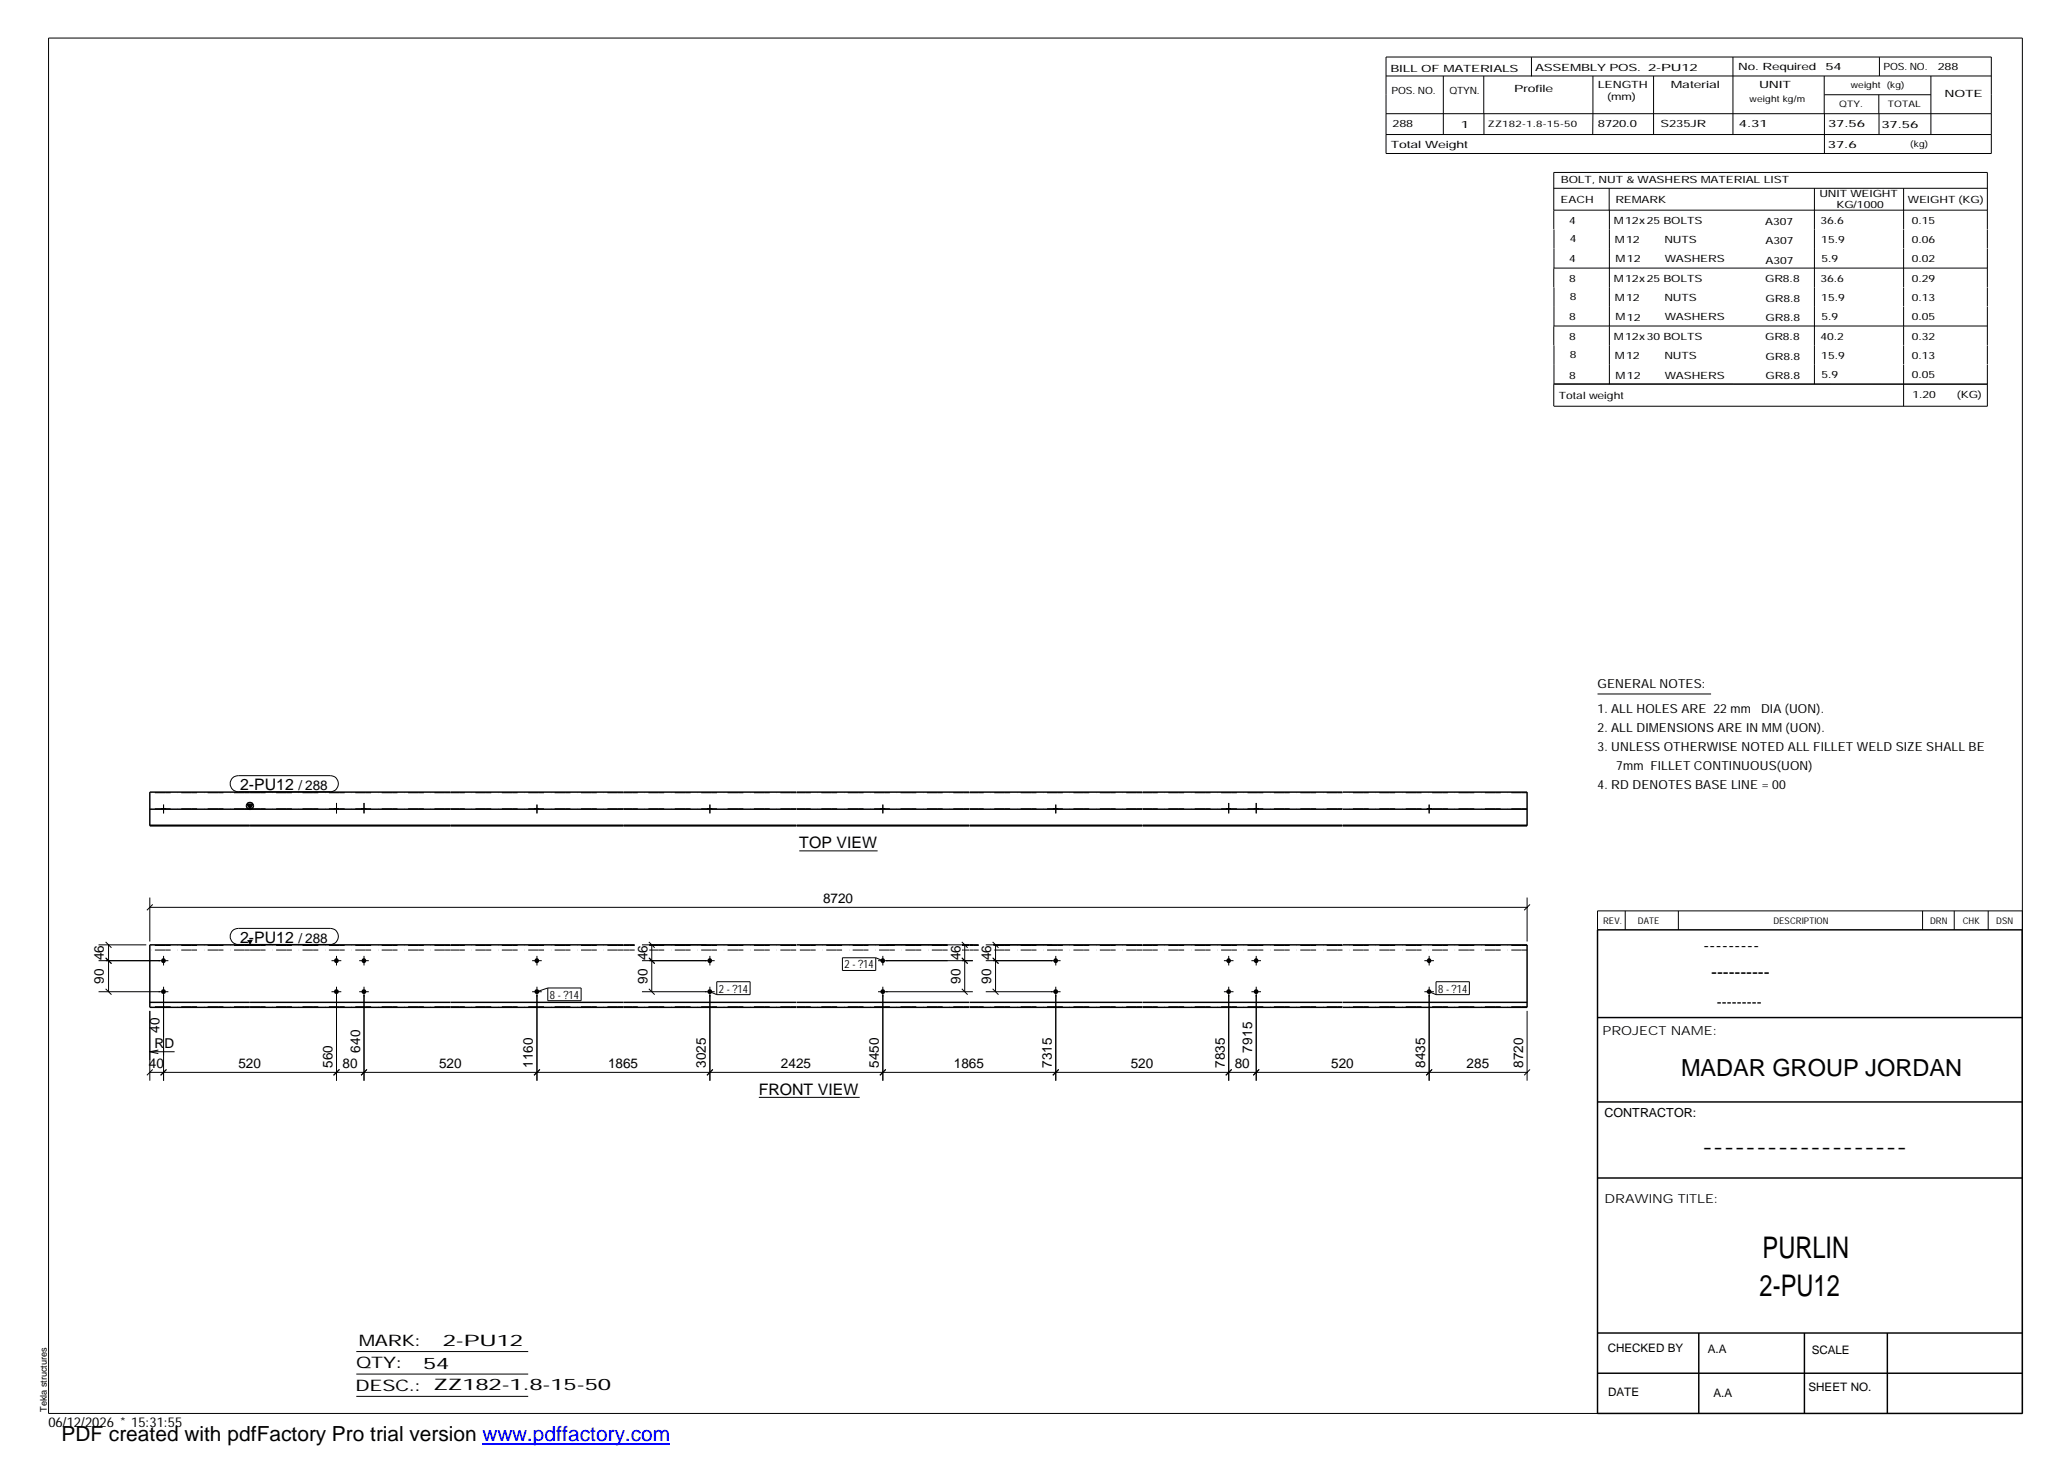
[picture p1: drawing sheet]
<svg xmlns="http://www.w3.org/2000/svg" width="420mm" height="297mm" viewBox="0 0 420 297" stroke-linecap="round" stroke-linejoin="round" font-family="sans-serif">
<g fill="#000">
<path d="M50.2 163.4h1.2l-.6 1zM50.2 191h1.2l-.6 1z"/>
<path d="M32.7 164.3l1 .1z" fill-rule="evenodd"/>
<path d="M32.7 164.3l1 .1z" fill-rule="evenodd"/>
<path d="M67.9 164.3l.9 .1z" fill-rule="evenodd"/>
<path d="M67.9 164.3l.9 .1z" fill-rule="evenodd"/>
<path d="M73.4 164.3l1 .1z" fill-rule="evenodd"/>
<path d="M73.4 164.3l1 .1z" fill-rule="evenodd"/>
<path d="M108.6 164.3l1 .1z" fill-rule="evenodd"/>
<path d="M108.6 164.3l1 .1z" fill-rule="evenodd"/>
<path d="M143.7 164.3l1 .1z" fill-rule="evenodd"/>
<path d="M143.7 164.3l1 .1z" fill-rule="evenodd"/>
<path d="M178.9 164.3l.9 .1z" fill-rule="evenodd"/>
<path d="M178.9 164.3l.9 .1z" fill-rule="evenodd"/>
<path d="M214 164.3l1 .1z" fill-rule="evenodd"/>
<path d="M214 164.3l1 .1z" fill-rule="evenodd"/>
<path d="M249.1 164.3l1 .1z" fill-rule="evenodd"/>
<path d="M249.1 164.3l1 .1z" fill-rule="evenodd"/>
<path d="M254.7 164.3l1 .1z" fill-rule="evenodd"/>
<path d="M254.7 164.3l1 .1z" fill-rule="evenodd"/>
<path d="M289.9 164.3l.9 .1z" fill-rule="evenodd"/>
<path d="M289.9 164.3l.9 .1z" fill-rule="evenodd"/>
<circle cx="33.2" cy="195.2" r=".49"/>
<circle cx="68.4" cy="195.2" r=".49"/>
<circle cx="73.9" cy="195.2" r=".49"/>
<circle cx="109.1" cy="195.2" r=".49"/>
<circle cx="144.2" cy="195.2" r=".49"/>
<circle cx="179.4" cy="195.2" r=".49"/>
<circle cx="214.5" cy="195.2" r=".49"/>
<circle cx="249.6" cy="195.2" r=".49"/>
<circle cx="255.2" cy="195.2" r=".49"/>
<circle cx="290.4" cy="195.2" r=".49"/>
<circle cx="33.2" cy="201.5" r=".49"/>
<circle cx="68.4" cy="201.5" r=".49"/>
<circle cx="73.9" cy="201.5" r=".49"/>
<circle cx="109.1" cy="201.5" r=".49"/>
<circle cx="144.2" cy="201.5" r=".49"/>
<circle cx="179.4" cy="201.5" r=".49"/>
<circle cx="214.5" cy="201.5" r=".49"/>
<circle cx="249.6" cy="201.5" r=".49"/>
<circle cx="255.2" cy="201.5" r=".49"/>
<circle cx="290.4" cy="201.5" r=".49"/>
</g>
<g fill="none" stroke="#000" stroke-width=".2">
<path d="M9.9 7.7h401v279.5h-401zM281.6 11.6h123v19.6h-123zM281.6 15.4h123M293.2 15.4v11.9M301.5 15.4v7.7M311.1 11.6v3.9M323.6 15.4v11.9M336 15.4v11.9M352.1 11.6v15.7M370.6 15.4v7.7M370.7 19.2h21.6M381.7 19.2v3.9"/>
<path d="M381.8 11.6v3.8M392.3 15.4v11.9M281.6 23.1h123M281.6 27.3h123M301.5 23.1v4.2M315.7 38.3h88.1M326.9 38.3v4.4M368.6 38.3v39.7M370.7 23.1v8.1M381.8 23.1v4.2M386.8 38.3v8.3M315.7 42.7h88.1"/>
<path d="M315.7 46.6v-11.6h88.1v11.6M315.7 54.5v3.9M315.7 54.5h88.1M315.7 46.6v7.9M315.7 58.4v7.8M327 42.7v35.3M386.8 46.6v3.9M386.8 50.6v7.7M386.8 58.4v3.9M403.8 46.6v3.9M403.8 50.6v7.7M403.8 58.4v3.9"/>
<path d="M315.7 66.3v3.8M315.7 78v4.5M315.7 66.2h88.1M315.7 78h88.1h-88M315.7 70.2v7.8M386.8 62.3v7.8M386.8 70.2v3.8M386.8 74.1v8.4M403.8 62.3v7.8M403.8 70.2v3.8M403.8 74.1v8.4h-88.1M47.2 158.1l.6-.4 .6-.1h18.7a1.63 1.63 0 0 1 1.6 1.6 1.63 1.63 0 0 1-1.6 1.7h-18.7a1.63 1.63 0 0 1-1.5-1 1.63 1.63 0 0 1 .3-1.8z"/>
<path d="M324.6 141h23M32.7 164.3v.1M33.2 163.5v1.8M33.7 164.3v.1M67.9 164.3v.1M68.4 163.1v2.2M68.8 164.3v.1M73.4 164.3v.1M74 163.1v2.2M74.4 164.3v.1M108.6 164.3v.1M109.1 163.5v1.8"/>
<path d="M109.6 164.3v.1M143.7 164.3v.1M144.2 163.5v1.8M144.7 164.3v.1M162.4 172.9h15.9M178.9 164.3v.1M179.4 163.5v1.8M179.8 164.3v.1M214 164.3v.1M214.5 163.5v1.8M215 164.3v.1M249.1 164.3v.1"/>
<path d="M249.6 163.1v2.2M250.1 164.3v.1M254.7 164.3v.1M255.2 163.1v2.2M255.7 164.3v.1M289.9 164.3v.1M290.4 163.5v1.8M290.8 164.3v.1M20 195.2h14.2M20 192h9.7M21.5 194.6l1.1 1.2-1.1-1.1M21.5 191.4l1.1 1.2"/>
<path d="M22.1 192v9.5M30.4 184.3h279.9M30.4 182.4v8.9M31 183.8l-1.2 1.1M33.2 194.2v2M47.2 189.1l.6-.3 .6-.2h18.7a1.63 1.63 0 0 1 1.6 1.7 1.63 1.63 0 0 1-1.6 1.6h-18.7a1.63 1.63 0 0 1-1.5-1 1.63 1.63 0 0 1 .3-1.8zM67.4 195.2h1.9M68.4 194.2v2M73 195.2h1.9M74 194.2v2M108.1 195.2h2M109.1 194.2v2"/>
<path d="M130.4 195.2h14.8M130.4 192h13.1M131.8 194.6l1.2 1.2M131.8 191.4l1.2 1.2M132.4 192v9.5M144.2 194.2v2M145.6 199.5h6.8v2.6h-6.8zM171.2 194.6h6.7v2.6h-6.7zM177.9 194.6l1.5 .6M178.4 195.2h19.3M179.4 194.2v2M180 192h17.7"/>
<path d="M195.4 194.6l1.2 1.2-1.1-1.1M195.4 191.4l1.2 1.2M196 192v9.5M200.3 195.2h15.2M200.3 192h13.5M201.7 194.6l1.2 1.2M201.7 191.4l1.2 1.2M202.3 192v9.5M214.5 194.2v2M248.7 195.2h1.9M249.6 194.2v2M254.3 195.2h1.9"/>
<path d="M255.2 194.2v2M289.4 195.2h1.9M290.4 194.2v2M291.8 199.5h6.7v2.6h-6.7zM310.3 182.4v8.9M310.9 183.8l-1.2 1.1M330.2 185.1v3.8M341 185.1v3.8M390.6 185.1v3.8M397 185.1v3.8M403.9 185.1v3.8M410.9 185.1h-86.3v3.8"/>
<path d="M20 201.5h14.2M21.5 200.9l1.1 1.2M30.4 205.4v14.2M30.4 217.9h279.9M30.4 213.7l1.8 .4M30.4 213.7h5.1M31 217.3l-1.2 1.2M32.2 213.3l-1.8 .4M33.2 200.5v19.1M33.8 217.3l-1.2 1.2M67.4 201.5h1.9M68.4 200.5v19.1"/>
<path d="M69 217.3l-1.2 1.2M73 201.5h1.9M74 200.5v19.1M74.5 217.3l-1.1 1.2M108.1 201.5h2M109.1 200.5v19.1M109.7 217.3l-1.2 1.2M111.3 200.7h6.8v2.6h-6.8zM111.3 200.7l-2.2 .8M130.4 201.5h14.8M131.8 200.9l1.2 1.2M144.2 200.5v19.1"/>
<path d="M144.2 201.5l1.4 .6M144.8 217.3l-1.2 1.2M178.4 201.5h19.3M179.4 200.5v19.1M180 217.3l-1.2 1.2M195.4 200.9l1.2 1.2M200.3 201.5h15.2M201.7 200.9l1.2 1.2M214.5 200.5v19.1M215.1 217.3l-1.2 1.2M248.7 201.5h1.9M249.6 200.5v19.1"/>
<path d="M250.2 217.3l-1.2 1.2M254.3 201.5h1.9M255.2 200.5v19.1M255.8 217.3l-1.2 1.2M289.4 201.5h1.9M290.4 200.5v19.1M290.4 201.5l1.4 .6M291 217.3l-1.2 1.2M310.3 205.4v14.2M310.9 217.3l-1.2 1.2M154.2 223h20.5M72.4 274.6h34.9"/>
<path d="M72.4 279.2h34.9M72.4 283.7h34.9"/>
</g>
<g fill="none" stroke="#000" stroke-width=".3">
<path d="M30.4 167.7h131.4M30.4 164.4h131.4M50.2 163.4h1.2l-.6 1zM161.8 160.9h-131.4v6.9h131.4M161.8 167.7h35.1M161.8 160.9h35.1M161.8 167.8h35.1M161.8 164.4h35.1M197 167.7h35M197 160.9h35M197 167.8h35M197 164.4h35"/>
<path d="M232.1 167.7h40.7M232.1 160.9h40.7M232.1 167.8h40.7M232.1 164.4h40.7M272.8 160.9h37.5v6.9h-37.5M272.8 167.7h37.5M272.8 164.4h37.5M50.3 191.8a.66 .66 0 0 0 1 0M50.7 191.8l.1 .2v-.2M128.9 192h-98.5v12.7h131.4M131.9 192h29.9M161.8 192h30.7"/>
<path d="M195.5 192h1.4M197 192h1.8M201.8 192h30.2M232.1 192h40.7M272.8 192h37.5v12.7h-37.5M324.6 188.9h86.2l.1 98.3h-86.3zM30.4 203.7h131.4M161.8 203.7h35.1M161.8 204.7h35.1M197 203.7h35M197 204.7h35M232.1 203.7h40.7"/>
<path d="M232.1 204.7h40.7M272.8 203.7h37.5M324.6 206.7h86.3M324.6 239.3h86.3M324.6 223.9h86.3M324.6 270.8h86.3M324.6 279h86.3M345.1 270.8v16.4M366.6 270.8v16.4M383.5 270.8v16.4"/>
<circle cx="50.8" cy="163.7" r=".7"/>
</g>
<g fill="none" stroke="#000" stroke-width=".2" stroke-dasharray="1.1 0 2.1 .7 0 1.4" stroke-linecap="butt">
<path d="M50.8 161.1h-20.4M50.8 164.3h-20.4M91.5 161.1h-40.7M91.5 164.3h-40.7M126.6 161.1h-35.1M126.6 164.3h-35.1M161.8 161.1h-35.1M161.8 164.3h-35.1M196.9 161.1h-35.1M196.9 164.3h-35.1M232 161.1h-35M232 164.3h-35"/>
<path d="M272.8 161.1h-40.7M272.8 164.3h-40.7M310.3 161.1h-37.5M310.3 164.3h-37.5M50.8 193h-20.4M50.8 192.1h-20.4M91.5 193h-40.7M91.5 192.1h-40.7M126.6 193h-35.1M126.6 192.1h-35.1M128.9 193h-2.2M128.9 192.1h-2.2"/>
<path d="M161.8 193h-29.9M161.8 192.1h-29.9M192.5 193h-30.7M192.5 192.1h-30.7M196.9 193h-1.4M196.9 192.1h-1.4M198.8 193h-1.8M198.8 192.1h-1.8M232 193h-30.2M232 192.1h-30.2M272.8 193h-40.7M272.8 192.1h-40.7"/>
<path d="M310.3 193h-37.5M310.3 192.1h-37.5M50.8 204.5h-20.4M91.5 204.5h-40.7M126.6 204.5h-35.1M161.8 204.5h-35.1M196.9 204.5h-35.1M232 204.5h-35M272.8 204.5h-40.7M310.3 204.5h-37.5"/>
</g>
<path d="M98 293.3h38.2" fill="none" stroke="#00f" stroke-width=".3"/>
<g font-size="6.1">
<text x="358.1" y="255.5">PURLIN</text>
<text x="357.5" y="263.3">2-PU12</text>
</g>
<text font-size="4.8" x="341.5" y="218.6">MADAR GROUP JORDAN</text>
<text font-size="4.2" x="12.5" y="292.7">PDF created with pdfFactory Pro trial version www.pdffactory.com</text>
<g font-size="3.6">
<text x="346.1" y="193.2">---------</text>
<text x="347.7" y="198.6">----------</text>
<text x="345.8" y="234.2">-------------------</text>
</g>
<g font-size="3.2">
<text x="48.8" y="160.4">2-PU12</text>
<text x="162.4" y="172.3">TOP VIEW</text>
<text x="48.8" y="191.5">2-PU12</text>
<text x="154.2" y="222.4">FRONT VIEW</text>
<text x="72.9" y="273.5">MARK:</text>
<text x="90" y="273.5">2-PU12</text>
<text x="72.4" y="278">QTY:</text>
<text x="86" y="278.1">54</text>
<text x="72.2" y="282.6">DESC.:</text>
<text x="88.1" y="282.4">ZZ182-1.8-15-50</text>
</g>
<text font-size="3" x="348.8" y="204.5">---------</text>
<g font-size="2.8">
<text x="60.6" y="160.4">/ 288</text>
<text x="167.2" y="183.4">8720</text>
<text x="60.6" y="191.5">/ 288</text>
<text x="21.1" y="195.1" transform="rotate(-90 21.1 195.1)">46</text>
<text x="131.5" y="195.1" transform="rotate(-90 131.5 195.1)">46</text>
<text x="195.1" y="195.1" transform="rotate(-90 195.1 195.1)">46</text>
<text x="201.4" y="195.1" transform="rotate(-90 201.4 195.1)">46</text>
<text x="21.1" y="199.9" transform="rotate(-90 21.1 199.9)">90</text>
<text x="131.5" y="199.9" transform="rotate(-90 131.5 199.9)">90</text>
<text x="195.1" y="199.9" transform="rotate(-90 195.1 199.9)">90</text>
<text x="201.4" y="199.9" transform="rotate(-90 201.4 199.9)">90</text>
<text x="32.4" y="209.9" transform="rotate(-90 32.4 209.9)">40</text>
<text x="31.4" y="212.9">RD</text>
<text x="73.2" y="213.9" transform="rotate(-90 73.2 213.9)">640</text>
<text x="254.4" y="213.9" transform="rotate(-90 254.4 213.9)">7915</text>
<text x="30.3" y="216.9">40</text>
<text x="48.4" y="216.9">520</text>
<text x="67.6" y="217" transform="rotate(-90 67.6 217)">560</text>
<text x="69.6" y="216.9">80</text>
<text x="89.2" y="216.9">520</text>
<text x="108.3" y="217" transform="rotate(-90 108.3 217)">1160</text>
<text x="123.5" y="216.9">1865</text>
<text x="143.4" y="217" transform="rotate(-90 143.4 217)">3025</text>
<text x="158.7" y="216.9">2425</text>
<text x="178.6" y="217" transform="rotate(-90 178.6 217)">5450</text>
<text x="193.8" y="216.9">1865</text>
<text x="213.7" y="217" transform="rotate(-90 213.7 217)">7315</text>
<text x="229.7" y="216.9">520</text>
<text x="248.8" y="217" transform="rotate(-90 248.8 217)">7835</text>
<text x="250.9" y="216.9">80</text>
<text x="270.5" y="216.9">520</text>
<text x="289.6" y="217" transform="rotate(-90 289.6 217)">8435</text>
<text x="298" y="216.9">285</text>
<text x="309.5" y="217" transform="rotate(-90 309.5 217)">8720</text>
<text x="9.8" y="290">06/12/2026 * 15:31:55</text>
</g>
<g font-size="2.5">
<text x="324.6" y="139.9">GENERAL NOTES:</text>
<text x="324.6" y="148.7">2. ALL DIMENSIONS ARE IN MM (UON).</text>
<text x="324.6" y="144.9">1. ALL HOLES ARE 22 mm</text>
<text x="357.8" y="144.9">DIA (UON).</text>
<text x="324.6" y="152.5">3. UNLESS OTHERWISE NOTED ALL FILLET WELD SIZE SHALL BE</text>
<text x="324.6" y="160.2">4. RD DENOTES BASE LINE = 00</text>
<text x="328.4" y="156.4">7mm FILLET CONTINUOUS(UON)</text>
<text x="325.6" y="210.3">PROJECT NAME:</text>
<text x="326" y="226.9">CONTRACTOR:</text>
<text x="326" y="244.4">DRAWING TITLE:</text>
</g>
<g font-size="2.4">
<text x="326.7" y="274.7">CHECKED BY</text>
<text x="347" y="275">A.A</text>
<text x="368.1" y="275.1">SCALE</text>
<text x="326.7" y="283.6">DATE</text>
<text x="348.1" y="283.9">A.A</text>
<text x="367.5" y="282.6">SHEET NO.</text>
</g>
<g font-size="2.3">
<text x="171.6" y="196.8">2 - ?14</text>
<text x="111.7" y="202.9">8 - ?14</text>
<text x="146" y="201.7">2 - ?14</text>
<text x="292.2" y="201.7">8 - ?14</text>
</g>
<g font-size="2">
<text x="282.5" y="14.6">BILL OF MATERIALS</text>
<text x="311.9" y="14.4">ASSEMBLY POS.</text>
<text x="324.6" y="17.9">LENGTH</text>
<text x="334.9" y="14.4">2-PU12</text>
<text x="339.5" y="17.9">Material</text>
<text x="353.1" y="14.2">No. Required</text>
<text x="357.4" y="17.9">UNIT</text>
<text x="370.9" y="14.2">54</text>
<text x="382.7" y="14.2">POS. NO.</text>
<text x="393.7" y="14.3">288</text>
<text x="282.7" y="19.1">POS. NO.</text>
<text x="294.5" y="19">QTYN.</text>
<text x="307.6" y="18.7">Profile</text>
<text x="326.5" y="20.4">(mm)</text>
<text x="395.1" y="19.6">NOTE</text>
<text x="282.9" y="25.8">288</text>
<text x="296.8" y="26">1</text>
<text x="324.7" y="25.9">8720.0</text>
<text x="337.4" y="25.9">S235JR</text>
<text x="353.3" y="25.9">4.31</text>
<text x="371.4" y="25.9">37.56</text>
<text x="382.3" y="25.9">37.56</text>
<text x="282.6" y="30.1">Total Weight</text>
<text x="371.4" y="30">37.6</text>
<text x="317.1" y="41.3">EACH</text>
<text x="317.1" y="37.2">BOLT, NUT &amp; WASHERS MATERIAL LIST</text>
<text x="328.2" y="41.3">REMARK</text>
<text x="369.7" y="40.1">UNIT WEIGHT</text>
<text x="387.6" y="41.2">WEIGHT (KG)</text>
<text x="318.8" y="45.4">4</text>
<text x="327.9" y="45.6">M12x25 BOLTS</text>
<text x="358.6" y="45.6">A307</text>
<text x="369.9" y="45.5">36.6</text>
<text x="373.1" y="42.2">KG/1000</text>
<text x="388.4" y="45.5">0.15</text>
<text x="318.8" y="53.3">4</text>
<text x="318.9" y="49.2">4</text>
<text x="328.1" y="49.3">M12</text>
<text x="328.3" y="53.3">M12</text>
<text x="338.2" y="49.4">NUTS</text>
<text x="338.2" y="53.3">WASHERS</text>
<text x="358.7" y="49.6">A307</text>
<text x="358.7" y="53.5">A307</text>
<text x="370" y="49.3">15.9</text>
<text x="370.1" y="53.2">5.9</text>
<text x="388.4" y="49.4">0.06</text>
<text x="388.4" y="53.3">0.02</text>
<text x="318.8" y="57.2">8</text>
<text x="327.9" y="57.3">M12x25 BOLTS</text>
<text x="358.6" y="57.4">GR8.8</text>
<text x="369.9" y="57.3">36.6</text>
<text x="388.4" y="57.2">0.29</text>
<text x="318.8" y="65.1">8</text>
<text x="318.9" y="61">8</text>
<text x="328.1" y="61.2">M12</text>
<text x="328.3" y="65.1">M12</text>
<text x="338.2" y="61.2">NUTS</text>
<text x="338.2" y="65.1">WASHERS</text>
<text x="358.7" y="61.4">GR8.8</text>
<text x="358.7" y="65.3">GR8.8</text>
<text x="370" y="61.1">15.9</text>
<text x="370.1" y="65">5.9</text>
<text x="388.4" y="61.2">0.13</text>
<text x="388.4" y="65.1">0.05</text>
<text x="318.8" y="69">8</text>
<text x="327.9" y="69.1">M12x30 BOLTS</text>
<text x="358.6" y="69.2">GR8.8</text>
<text x="369.9" y="69.1">40.2</text>
<text x="388.4" y="69">0.32</text>
<text x="318.8" y="76.9">8</text>
<text x="318.9" y="72.8">8</text>
<text x="328.1" y="72.9">M12</text>
<text x="328.3" y="76.9">M12</text>
<text x="338.2" y="72.9">NUTS</text>
<text x="338.2" y="76.9">WASHERS</text>
<text x="358.7" y="73.1">GR8.8</text>
<text x="358.7" y="77.1">GR8.8</text>
<text x="370" y="72.8">15.9</text>
<text x="370.1" y="76.7">5.9</text>
<text x="388.4" y="72.9">0.13</text>
<text x="388.4" y="76.9">0.05</text>
<text x="316.7" y="81.1">Total weight</text>
<text x="388.6" y="80.9">1.20</text>
<text x="397.6" y="80.8">(KG)</text>
</g>
<g font-size="1.9">
<text x="325.7" y="187.8">REV.</text>
<text x="332.8" y="187.6">DATE</text>
<text x="360.3" y="187.7">DESCRIPTION</text>
<text x="392.1" y="187.6">DRN</text>
<text x="398.8" y="187.6">CHK</text>
<text x="405.6" y="187.7">DSN</text>
<text x="9.5" y="286.8" transform="rotate(-90 9.5 286.8)">Tekla structures</text>
</g>
<g font-size="1.8">
<text x="376" y="17.9">weight (kg)</text>
<text x="355.5" y="20.7">weight kg/m</text>
<text x="373.6" y="21.7">QTY.</text>
<text x="383.5" y="21.8">TOTAL</text>
<text x="302.3" y="25.9">ZZ182-1.8-15-50</text>
<text x="388.1" y="29.8">(kg)</text>
</g>
</svg>
